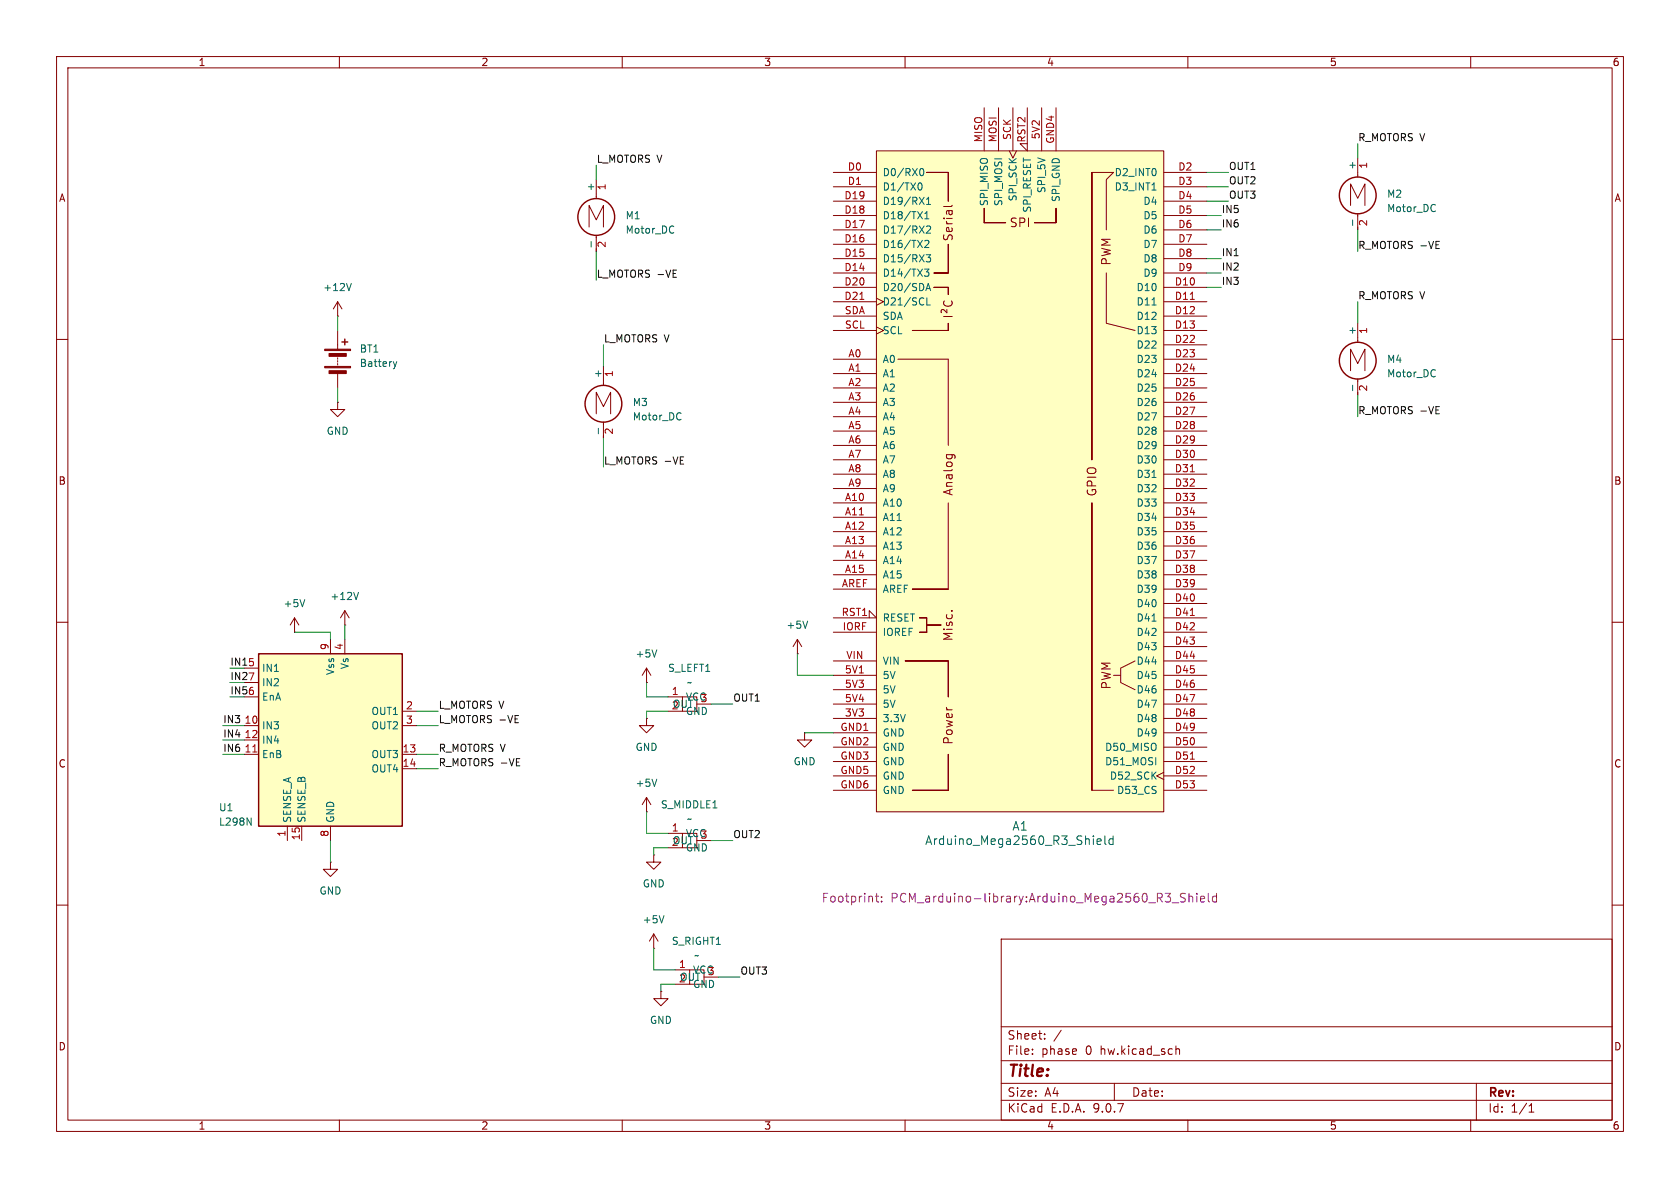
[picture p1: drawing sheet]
<svg xmlns="http://www.w3.org/2000/svg" width="297mm" height="210mm" viewBox="0 0 297 210" stroke-linecap="round" stroke-linejoin="round" font-family="sans-serif">
<g fill="none" stroke="#840000" stroke-width=".18">
<path d="M10 10h277v190h-277zM12 12h273v186h-273zM60 10v2M110 10v2M160 10v2M210 10v2M260 10v2M10 60h2M285 60h2M10 110h2M285 110h2M142.2 129.5v1.3h1.3l-1.3 1.3-1.2-1.3h1.2"/>
<path d="M142.2 129.5h.1M10 160h2M177 166h108v32h-108zM285 160h2M60 198v2M110 198v2M160 198v2M177 194.5h108M177 191.5h108M177 187.5h108M177 181.5h108M182.5 186.3v.1"/>
<path d="M182.5 185.5v.1M184.7 183.6v.1M184.7 182.8v.1M187.6 182.1l-1.3 2M197 191.5v3M207.9 184.9v1.5M207.9 185.5l.2-.1 .4 .1v.9M210 198v2M260 198v2M261 191.5v6.5M270.3 196.6h.9M270.3 195.5l.4-.4v1.5"/>
</g>
<path d="M154.9 26.7h50.8v116.8h-50.8z" fill="#ffffc2"/>
<g fill="none" stroke="#840000" stroke-width=".18">
<path d="M174 19.1v7.6M176.5 19.1v7.6M179.1 19.1v7.6M181.6 19.1v7.6l-1.3-1.3h1.3M184.1 19.1v7.6M186.7 19.1v7.6M147.3 30.5h7.6M147.3 33h7.6M147.3 35.6h7.6M147.3 38.1h7.6M154.9 26.7h50.8v116.8h-50.8zM163.8 30.5h3.8z"/>
<path d="M167.6 30.5v5.1zM168.3 36.3l-.2 .2h-1.3M174 36.8v2.6zM174 39.4h3.8zM178.4 26.7l.7 1.2 .6-1.2M182.9 39.4h3.8zM186.7 36.8v2.6zM193 30.5h3.8l-1.2 1.3v8.8M193 30.5v50.8zM205.7 30.5h7.7M205.7 33h7.7M205.7 35.6h7.7"/>
<path d="M205.7 38.1h7.7M147.3 40.6h7.6M147.3 43.2h7.6M147.3 45.7h7.6M147.3 48.3h7.6M147.3 50.8h7.6M147.3 53.3h7.6M147.3 55.9h7.6M147.3 58.4h7.6M154.9 52.7l1.3 .6-1.3 .7M154.9 57.8l1.3 .6-1.3 .7M161.3 58.4h6.3z"/>
<path d="M165.1 48.3h2.5zM165.1 50.8h2.5zM166.8 56h1.5M167 53.2a.61 .61 0 0 0 0 .8 .61 .61 0 0 0 .7 .1 .57 .57 0 0 0 .6-.3 .57 .57 0 0 0-.1-.6M167.4 54.7v.6l-.5-.5a.31 .31 0 0 0-.5 .1l.1 .4M167.6 43.2v5.1zM167.6 50.8v1.3zM167.6 57.2v1.2zM195.6 48.3v8.9l5.1 1.2M205.7 40.6h7.7M205.7 43.2h7.7M205.7 45.7h7.7"/>
<path d="M205.7 48.3h7.7M205.7 50.8h7.7M205.7 53.3h7.7M205.7 55.9h7.7M205.7 58.4h7.7M240 57.2v3.3M105.4 73.2v-3.9l1.3 2.6 1.2-2.6v3.9M106.7 64.8v3.3M106.7 74.6v2.9M147.3 63.5h7.6M147.3 66h7.6M147.3 68.6h7.6"/>
<path d="M147.3 71.1h7.6M147.3 73.7h7.6M147.3 76.2h7.6M147.3 78.7h7.6M158.7 63.5h8.9v15.2M205.7 63.5h7.7M205.7 66h7.7M205.7 68.6h7.7M205.7 71.1h7.7M205.7 73.7h7.7M205.7 76.2h7.7M205.7 78.7h7.7"/>
<path d="M205.7 61h7.7M238.8 65.5v-3.8l1.2 2.6 1.3-2.6v3.8M240 67v2.9M147.3 81.3h7.6M147.3 83.8h7.6M147.3 86.4h7.6M147.3 88.9h7.6M147.3 91.4h7.6M147.3 94h7.6M147.3 96.5h7.6M147.3 99.1h7.6M167.3 80.4h1.3l.2 .1"/>
<path d="M167.4 80.4l-.1 .1M167.6 88.9v15.2M168.3 80.4v.1M193 88.9v50.8zM205.7 81.3h7.7M205.7 83.8h7.7M205.7 86.4h7.7M205.7 88.9h7.7M205.7 91.4h7.7M205.7 94h7.7M205.7 96.5h7.7M205.7 99.1h7.7"/>
<path d="M114.3 118.1l-.8 1.3M114.3 118.1l.8 1.3M114.3 118.1v2.6M141 115.6h.1M141 113l-.8 1.3M141 113l.7 1.3M141 113v2.6M147.3 109.2h7.6l-1.2-1.2v1.2M147.3 119.4h7.6M147.3 101.6h7.6M147.3 104.1h7.6M147.3 111.8h7.6"/>
<path d="M147.3 116.8h7.6M160 116.8h7.6zM161.3 104.1h6.3zM162.6 109.2h1.2zM162.6 111.8h1.2zM163.8 109.2v2.6zM163.8 110.5h2.6zM167.6 116.8v6.4zM168.2 108h.1M196.8 119.4h1.3M200.7 116.8l-2.6 1.3v2.6l2.6 1.2M205.7 119.4h7.7"/>
<path d="M205.7 101.6h7.7M205.7 104.1h7.7M205.7 109.2h7.7M205.7 111.8h7.7M205.7 116.8h7.7M205.7 106.7h7.7M205.7 114.3h7.7M114.3 120.7h.1M118.1 123.2h2.5M118.1 125.7h2.5M120.6 123.2h2.6v2.5h-2.6zM123.2 124.5h2.5"/>
<path d="M147.3 139.7h7.6M147.3 121.9h7.6M147.3 124.5h7.6M147.3 127h7.6M147.3 129.5h7.6M147.3 132.1h7.6M147.3 134.6h7.6M147.3 137.2h7.6M161.3 139.7h6.3zM167.6 133.4v6.3zM193 139.7h3.8M205.7 136.5l-1.2 .7 1.2 .6"/>
<path d="M205.7 139.7h7.7M205.7 121.9h7.7M205.7 124.5h7.7M205.7 127h7.7M205.7 129.5h7.7M205.7 132.1h7.7M205.7 134.6h7.7M205.7 137.2h7.7M58.4 152.4v1.3h1.3l-1.3 1.2-1.3-1.2h1.3M58.4 152.4h.1M114.3 143.5h.1M114.3 141v2.5"/>
<path d="M114.3 141l-.8 1.2M114.3 141l.8 1.2"/>
</g>
<g fill="none" stroke="#006464" stroke-width=".18">
<path d="M162.5 32.4l.1-.1a.68 .68 0 0 1 .4 .7 .68 .68 0 0 1-.4 .6l-.1-.1M162.6 30l.3-.2a.68 .68 0 0 1 .4 .6 .68 .68 0 0 1-.4 .7l-.3-.3M163.5 38.7h.7M163.5 37.8l.4-.4v1.3M163.8 36.1h.7M163.8 35.2l.4-.3v1.2M203.7 33.6h.7M163.4 47.6h.8l-.4 .5 .4 .1v.5l-.2 .1-.6-.1M163.5 42.6l.5-.1 .2 .4-.8 .9h.8M163.7 51.4l.4-1.3 .4 1.3M163.7 45h.8l-.4 .5 .4 .1v.6l-.2 .1-.6-.1M163.8 40.1l.5-.2 .2 .4-.8 .9h.8"/>
<path d="M163.8 51h.6M163.9 52.6v1.3h.6M203.7 53.9h.7M105.8 75.7v1M120.3 73l.1 .1M120.4 74.1l-.1 .1M239.1 68.1v1M253.7 65.4v.1M253.7 66.5v.1M203.7 84.4h.7M116.1 114.9l-.4 1.2M142.8 109.8l-.4 1.3"/>
<path d="M203.7 109.8h.7M116.1 137.7l-.4 1.3M193.9 148.8l.8-.2-.1-.3h-.4l-.3 .2 .1 .7h.6M195.3 147.8v1.3l.2 .2M196.8 148.3h-.5l-.2 .3v.4l.1 .2h.6M196.8 147.8v1.5"/>
</g>
<path d="M152 52.9h.7M210.4 52.9h.8M210.4 83.4h.8M210.4 108.8h.8M210.4 134.2h.8" fill="none" stroke="#a90000" stroke-width=".18"/>
<g fill="none" stroke="#840084" stroke-width=".18">
<path d="M154.8 158.4h.5M155 157.9v1.3l.3 .2M155.8 159.3v.1M155.8 158.5v.1M207.2 159.6h1.2M209.6 158l-.6-.1-.2 .2v.4l.6 .3 .2 .4-.3 .2h-.6M210.2 158.6l.2-.2 .4 .1 .1 .9M210.2 157.9v1.5M211.6 157.9v.2M211.6 158.4v1M212.2 158.9l.8-.1-.1-.3-.4-.1-.3 .2 .1 .8h.6M213.6 157.9v1.3l.2 .2"/>
<path d="M215.1 158.5l-.5-.1-.3 .3v.5l.2 .2h.6M215.1 157.9v1.5"/>
</g>
<g fill="none" stroke="#840000" stroke-width=".25">
<circle cx="106.7" cy="71.4" r="3.3"/>
<circle cx="240" cy="63.8" r="3.3"/>
</g>
<path d="M45.7 115.6h25.4v30.5h-25.4z" fill="#ffffc2"/>
<g fill="none" stroke="#840000" stroke-width=".25">
<path d="M61 59.9v1.1M60.5 60.5h1M45.7 115.6h25.4v30.5h-25.4z"/>
<circle cx="105.4" cy="38.4" r="3.3"/>
<circle cx="240" cy="34.5" r="3.3"/>
</g>
<g fill="none" stroke="#840000" stroke-width=".18">
<path d="M105.4 31.8v3.3M238.8 36.3v-3.8l1.2 2.6 1.3-2.6v3.8M240 27.9v3.4M240 37.8v2.8M59.7 55.9h.1M59.7 53.3v2.6M59.7 58.4v3.3M59.7 53.3l-.8 1.3M59.7 53.3l.8 1.3M104.1 40.1v-3.8l1.3 2.6 1.3-2.6v3.8M105.4 41.6v2.9M59.7 71.1v1.3h1.3l-1.3 1.3-1.3-1.3h1.3"/>
<path d="M59.7 71.1h.1M59.7 63.2v.3M59.7 63.8v.2M59.7 64.3v.2M59.7 66v2.6M43.2 118.1h2.5M52.1 111.8h.1M52.1 109.2l-.8 1.3M52.1 109.2l.7 1.3M52.1 109.2v2.6M58.4 113v2.6M61 110.5h.1"/>
<path d="M61 108v2.5M61 113v2.6M61 108l-.8 1.2M61 108l.7 1.2M43.2 120.7h2.5M43.2 123.2h2.5M43.2 128.3h2.5M43.2 130.8h2.5M43.2 133.4h2.5M71.1 128.3h2.6M71.1 133.4h2.6M71.1 125.7h2.6"/>
<path d="M71.1 135.9h2.6M114.3 127v1.3h1.3l-1.3 1.2-1.3-1.2h1.3M114.3 127h.1M50.8 146.1v2.5M53.3 146.1v2.5M58.4 146.1v2.5M115.6 151.1v1.3h1.2l-1.2 1.3-1.3-1.3h1.3M115.6 151.1h.1M118.1 147.3h2.5M118.1 149.9h2.5M120.6 147.3h2.6v2.6h-2.6zM123.2 148.6h2.5"/>
<path d="M115.6 167.6h.1M115.6 165.1l-.8 1.3M115.6 165.1l.7 1.3M115.6 165.1v2.5M116.8 175.3v1.2h1.3l-1.3 1.3-1.2-1.3h1.2M116.8 175.3h.1M119.4 171.5h2.5M119.4 174h2.5M121.9 171.5h2.6v2.5h-2.6zM124.5 172.7h2.5"/>
</g>
<path d="M44.7 132.9h.7" fill="none" stroke="#a90000" stroke-width=".18"/>
<g fill="none" stroke="#006464" stroke-width=".18">
<path d="M239.1 38.9v1M253.7 36.2v.1M253.7 37.3h.1M62.1 50.1l-.4 1.3M104.5 42.7v1M119.1 40v.1M119.1 41.1v.1M69.5 63.9l.3 .9M69.8 64.8l-.1 .3M70.1 63.9l-.3 .9M53.9 106l-.4 1.3M63.4 104.7l-.4 1.3"/>
<path d="M43.7 144.6l.7 1.3v-1.3M117.4 161.9l-.4 1.2"/>
</g>
<g fill="#840000" stroke="#840000" stroke-width=".18">
<path d="M57.4 61.7h4.6v.3h-4.6z"/>
<path d="M57.4 64.8h4.6v.2h-4.6z"/>
<path d="M58.2 62.5h3v.5h-3z"/>
<path d="M58.2 65.5h3v.5h-3z"/>
</g>
<path d="M119 49h.6M119 47.7h.6M253.9 43.9h.6M253.9 42.7h.6M253.9 73.1h.6M253.9 71.9h.6M120.3 82h.6M120.3 80.8h.6M91.1 127.8h.6M91.1 126.5h.6M91.3 135.4h.6M91.3 134.1h.6" fill="none" stroke="#0f0f0f" stroke-width=".18"/>
<g fill="none" stroke="#009600" stroke-width=".18">
<path d="M105.4 29.2v2.6M213.4 30.5h3.8M213.4 35.6h3.8M213.4 38.1h2.5M213.4 33h3.8M240 25.4v2.5M59.7 55.9v2.5M105.4 44.5v5M213.4 45.7h2.5M213.4 40.6h2.5M213.4 48.3h2.5M213.4 50.8h2.5"/>
<path d="M240 40.6v3.9M240 53.3v3.9M59.7 68.6v2.5M106.7 61v3.8M106.7 77.5v5.1M240 69.9v3.8M52.1 111.8h6.3v1.2M61 110.5v2.5M141 115.6v3.8h6.3M39.4 133.4h3.8M39.4 128.3h3.8M39.4 130.8h3.8"/>
<path d="M73.7 133.4h3.8M73.7 128.3h3.8M73.7 125.7h3.8M73.7 135.9h3.8M114.3 120.7v2.5h3.8M118.1 125.7h-3.8v1.3M125.7 124.5h3.8M142.2 129.5h5.1M58.4 148.6v3.8M114.3 143.5v3.8h3.8M118.1 149.9h-2.5v1.2M125.7 148.6h3.8"/>
<path d="M115.6 167.6v3.9h3.8M119.4 174h-2.6v1.3M127 172.7h3.8"/>
</g>
<text font-size="2.8" fill="#840000" x="178" y="190.9">Title:</text>
<g font-size="2.1" fill="#840000">
<text x="178.4" y="40.4">SPI</text>
<text x="168.6" y="42.7" transform="rotate(-90 168.6 42.7)">Serial</text>
<text x="196.6" y="47" transform="rotate(-90 196.6 47)">PWM</text>
<text x="168.6" y="87.7" transform="rotate(-90 168.6 87.7)">Analog</text>
<text x="194" y="87.9" transform="rotate(-90 194 87.9)">GPIO</text>
<text x="168.6" y="113.4" transform="rotate(-90 168.6 113.4)">Misc.</text>
<text x="196.6" y="122" transform="rotate(-90 196.6 122)">PWM</text>
<text x="168.6" y="131.7" transform="rotate(-90 168.6 131.7)">Power</text>
<text x="178" y="184">Sheet:</text>
<text x="178" y="186.7">File:</text>
<text x="184.1" y="186.7">phase</text>
<text x="192" y="186.7">0</text>
<text x="194.7" y="186.7">hw.kicad_sch</text>
<text x="178" y="196.9">KiCad</text>
<text x="178" y="194.1">Size:</text>
<text x="184.7" y="194.1">A4</text>
<text x="185.7" y="196.9">E.D.A.</text>
<text x="193.3" y="196.9">9.0.7</text>
<text x="200" y="194.1">Date:</text>
<text x="263" y="194.3">Rev:</text>
<text x="263" y="196.9">Id:</text>
<text x="267.1" y="196.9">1/1</text>
</g>
<g font-size="2.1" fill="#006464">
<text x="163.5" y="149.6">Arduino_Mega2560_R3_Shield</text>
<text x="178.9" y="147">A1</text>
</g>
<g font-size="2.1" fill="#840084">
<text x="145.2" y="159.7">Footprint:</text>
<text x="157.4" y="159.7">PCM_arduino-library:Arduino_Mega2560_R3_Shield</text>
</g>
<g font-size="1.8" fill="#840000">
<text x="35" y="11.9">1</text>
<text x="85" y="11.9">2</text>
<text x="135" y="11.9">3</text>
<text x="185" y="11.9">4</text>
<text x="235" y="11.9">5</text>
<text x="285" y="11.9">6</text>
<text x="10.3" y="35.9">A</text>
<text x="285.3" y="35.9">A</text>
<text x="10.3" y="85.9">B</text>
<text x="285.3" y="85.9">B</text>
<text x="10.3" y="135.9">C</text>
<text x="285.3" y="135.9">C</text>
<text x="10.3" y="185.9">D</text>
<text x="285.3" y="185.9">D</text>
<text x="35" y="199.9">1</text>
<text x="85" y="199.9">2</text>
<text x="135" y="199.9">3</text>
<text x="185" y="199.9">4</text>
<text x="235" y="199.9">5</text>
<text x="285" y="199.9">6</text>
</g>
<g font-size="1.8" fill="#0f0f0f">
<text x="105.4" y="28.9">L_MOTORS V</text>
<text x="240" y="25.1">R_MOTORS V</text>
<text x="217.2" y="32.7">OUT2</text>
<text x="217.2" y="30.1">OUT1</text>
<text x="217.2" y="35.2">OUT3</text>
<text x="215.9" y="40.3">IN6</text>
<text x="215.9" y="37.8">IN5</text>
<text x="215.9" y="45.4">IN1</text>
<text x="215.9" y="47.9">IN2</text>
<text x="240" y="44.1">R_MOTORS -VE</text>
<text x="105.4" y="49.2">L_MOTORS -VE</text>
<text x="215.9" y="50.5">IN3</text>
<text x="240" y="53">R_MOTORS V</text>
<text x="106.7" y="60.6">L_MOTORS V</text>
<text x="240" y="73.3">R_MOTORS -VE</text>
<text x="106.7" y="82.2">L_MOTORS -VE</text>
<text x="43.7" y="117.9">5</text>
<text x="43.7" y="120.4">7</text>
<text x="43.7" y="122.9">6</text>
<text x="77.5" y="125.4">L_MOTORS V</text>
<text x="129.5" y="124.1">OUT1</text>
<text x="39.4" y="130.5">IN4</text>
<text x="39.4" y="127.9">IN3</text>
<text x="77.5" y="127.9">L_MOTORS -VE</text>
<text x="39.4" y="133">IN6</text>
<text x="77.5" y="133">R_MOTORS V</text>
<text x="77.5" y="135.5">R_MOTORS -VE</text>
<text x="129.5" y="148.2">OUT2</text>
<text x="130.8" y="172.4">OUT3</text>
</g>
<g font-size="1.8" fill="#a90000">
<text x="173.7" y="25.3" transform="rotate(-90 173.7 25.3)">MISO</text>
<text x="176.3" y="25.3" transform="rotate(-90 176.3 25.3)">MOSI</text>
<text x="178.8" y="24.8" transform="rotate(-90 178.8 24.8)">SCK</text>
<text x="181.4" y="25.3" transform="rotate(-90 181.4 25.3)">RST2</text>
<text x="183.9" y="24.7" transform="rotate(-90 183.9 24.7)">5V2</text>
<text x="186.4" y="25.5" transform="rotate(-90 186.4 25.5)">GND4</text>
<text x="242" y="29.9" transform="rotate(-90 242 29.9)">1</text>
<text x="107.4" y="33.7" transform="rotate(-90 107.4 33.7)">1</text>
<text x="149.2" y="35.3">D19</text>
<text x="149.8" y="30.2">D0</text>
<text x="149.8" y="32.8">D1</text>
<text x="208.2" y="30.2">D2</text>
<text x="208.2" y="32.8">D3</text>
<text x="208.2" y="35.3">D4</text>
<text x="149.2" y="37.8">D18</text>
<text x="149.2" y="40.4">D17</text>
<text x="208.2" y="37.8">D5</text>
<text x="208.2" y="40.4">D6</text>
<text x="242" y="40.1" transform="rotate(-90 242 40.1)">2</text>
<text x="107.4" y="43.9" transform="rotate(-90 107.4 43.9)">2</text>
<text x="149.2" y="42.9">D16</text>
<text x="149.2" y="45.5">D15</text>
<text x="208.2" y="42.9">D7</text>
<text x="208.2" y="45.5">D8</text>
<text x="149.2" y="48">D14</text>
<text x="149.2" y="50.5">D20</text>
<text x="149.2" y="53.1">D21</text>
<text x="207.6" y="50.5">D10</text>
<text x="207.6" y="53.1">D11</text>
<text x="208.2" y="48">D9</text>
<text x="149.2" y="55.6">SDA</text>
<text x="149.3" y="58.2">SCL</text>
<text x="207.6" y="55.6">D12</text>
<text x="207.6" y="58.2">D13</text>
<text x="242" y="59.1" transform="rotate(-90 242 59.1)">1</text>
<text x="149.9" y="63.2">A0</text>
<text x="149.9" y="65.8">A1</text>
<text x="207.6" y="60.7">D22</text>
<text x="207.6" y="63.2">D23</text>
<text x="207.6" y="65.8">D24</text>
<text x="108.7" y="66.7" transform="rotate(-90 108.7 66.7)">1</text>
<text x="149.9" y="68.3">A2</text>
<text x="149.9" y="70.9">A3</text>
<text x="207.6" y="68.3">D25</text>
<text x="207.6" y="70.9">D26</text>
<text x="242" y="69.3" transform="rotate(-90 242 69.3)">2</text>
<text x="108.7" y="76.9" transform="rotate(-90 108.7 76.9)">2</text>
<text x="149.9" y="73.4">A4</text>
<text x="149.9" y="75.9">A5</text>
<text x="207.6" y="73.4">D27</text>
<text x="207.6" y="75.9">D28</text>
<text x="149.9" y="78.5">A6</text>
<text x="149.9" y="81">A7</text>
<text x="149.9" y="83.6">A8</text>
<text x="207.6" y="78.5">D29</text>
<text x="207.6" y="81">D30</text>
<text x="207.6" y="83.6">D31</text>
<text x="149.3" y="88.6">A10</text>
<text x="149.9" y="86.1">A9</text>
<text x="207.6" y="86.1">D32</text>
<text x="207.6" y="88.6">D33</text>
<text x="149.3" y="91.2">A11</text>
<text x="149.3" y="93.7">A12</text>
<text x="207.6" y="91.2">D34</text>
<text x="207.6" y="93.7">D35</text>
<text x="149.3" y="96.3">A13</text>
<text x="149.3" y="98.8">A14</text>
<text x="149.3" y="101.3">A15</text>
<text x="207.6" y="96.3">D36</text>
<text x="207.6" y="98.8">D37</text>
<text x="207.6" y="101.3">D38</text>
<text x="148.7" y="103.9">AREF</text>
<text x="207.6" y="103.9">D39</text>
<text x="207.6" y="106.4">D40</text>
<text x="148.7" y="109">RST1</text>
<text x="148.9" y="111.5">IORF</text>
<text x="207.6" y="109">D41</text>
<text x="207.6" y="111.5">D42</text>
<text x="58.2" y="115" transform="rotate(-90 58.2 115)">9</text>
<text x="60.7" y="115" transform="rotate(-90 60.7 115)">4</text>
<text x="149.3" y="119.1">5V1</text>
<text x="149.5" y="116.6">VIN</text>
<text x="207.6" y="114">D43</text>
<text x="207.6" y="116.6">D44</text>
<text x="207.6" y="119.1">D45</text>
<text x="71.7" y="125.5">2</text>
<text x="118.7" y="122.9">1</text>
<text x="123.8" y="124.2">3</text>
<text x="149.3" y="121.7">5V3</text>
<text x="149.3" y="124.2">5V4</text>
<text x="207.6" y="121.7">D46</text>
<text x="207.6" y="124.2">D47</text>
<text x="43.1" y="128">10</text>
<text x="43.1" y="130.6">12</text>
<text x="71.7" y="128">3</text>
<text x="148.5" y="129.3">GND1</text>
<text x="148.5" y="131.8">GND2</text>
<text x="149.3" y="126.7">3V3</text>
<text x="207.6" y="126.7">D48</text>
<text x="207.6" y="129.3">D49</text>
<text x="207.6" y="131.8">D50</text>
<text x="43.1" y="133.1">11</text>
<text x="71.1" y="133.1">13</text>
<text x="71.1" y="135.6">14</text>
<text x="148.5" y="134.4">GND3</text>
<text x="148.5" y="136.9">GND5</text>
<text x="207.6" y="134.4">D51</text>
<text x="207.6" y="136.9">D52</text>
<text x="148.5" y="139.4">GND6</text>
<text x="207.6" y="139.4">D53</text>
<text x="50.5" y="148" transform="rotate(-90 50.5 148)">1</text>
<text x="53.1" y="148.6" transform="rotate(-90 53.1 148.6)">15</text>
<text x="58.2" y="148" transform="rotate(-90 58.2 148)">8</text>
<text x="118.7" y="147.1">1</text>
<text x="123.8" y="148.3">3</text>
<text x="119.9" y="171.2">1</text>
<text x="125" y="172.5">3</text>
</g>
<g font-size="1.8" fill="#006464">
<text x="105.2" y="33.9" transform="rotate(-90 105.2 33.9)">+</text>
<text x="156" y="31.3">D0/RX0</text>
<text x="156" y="33.9">D1/TX0</text>
<text x="179.9" y="35.7" transform="rotate(-90 179.9 35.7)">SPI_SCK</text>
<text x="185" y="34.2" transform="rotate(-90 185 34.2)">SPI_5V</text>
<text x="187.6" y="35.8" transform="rotate(-90 187.6 35.8)">SPI_GND</text>
<text x="197" y="31.3">D2_INT0</text>
<text x="197" y="33.9">D3_INT1</text>
<text x="239.8" y="30.1" transform="rotate(-90 239.8 30.1)">+</text>
<text x="245.1" y="35.2">M2</text>
<text x="110.5" y="39">M1</text>
<text x="110.5" y="41.5">Motor_DC</text>
<text x="156" y="36.4">D19/RX1</text>
<text x="156" y="39">D18/TX1</text>
<text x="156" y="41.5">D17/RX2</text>
<text x="174.9" y="36.5" transform="rotate(-90 174.9 36.5)">SPI_MISO</text>
<text x="177.4" y="36.5" transform="rotate(-90 177.4 36.5)">SPI_MOSI</text>
<text x="182.5" y="37.7" transform="rotate(-90 182.5 37.7)">SPI_RESET</text>
<text x="202" y="36.4">D4</text>
<text x="202" y="39">D5</text>
<text x="202" y="41.5">D6</text>
<text x="245.1" y="37.7">Motor_DC</text>
<text x="156" y="44">D16/TX2</text>
<text x="156" y="46.6">D15/RX3</text>
<text x="202" y="44">D7</text>
<text x="202" y="46.6">D8</text>
<text x="57" y="51.7">+12V</text>
<text x="156" y="49.1">D14/TX3</text>
<text x="156" y="51.7">D20/SDA</text>
<text x="200.8" y="51.7">D10</text>
<text x="202" y="49.1">D9</text>
<text x="156" y="54.2">D21/SCL</text>
<text x="156" y="56.7">SDA</text>
<text x="156" y="59.3">SCL</text>
<text x="200.8" y="54.2">D11</text>
<text x="200.8" y="56.7">D12</text>
<text x="200.8" y="59.3">D13</text>
<text x="239.8" y="59.3" transform="rotate(-90 239.8 59.3)">+</text>
<text x="63.5" y="62.5">BT1</text>
<text x="63.5" y="65.1">Battery</text>
<text x="156" y="64.4">A0</text>
<text x="200.8" y="61.8">D22</text>
<text x="200.8" y="64.4">D23</text>
<text x="245.1" y="64.4">M4</text>
<text x="106.4" y="66.9" transform="rotate(-90 106.4 66.9)">+</text>
<text x="111.8" y="72">M3</text>
<text x="156" y="66.9">A1</text>
<text x="156" y="69.4">A2</text>
<text x="156" y="72">A3</text>
<text x="200.8" y="66.9">D24</text>
<text x="200.8" y="69.4">D25</text>
<text x="200.8" y="72">D26</text>
<text x="245.1" y="66.9">Motor_DC</text>
<text x="57.7" y="77.1">GND</text>
<text x="111.8" y="74.5">Motor_DC</text>
<text x="156" y="74.5">A4</text>
<text x="156" y="77.1">A5</text>
<text x="200.8" y="74.5">D27</text>
<text x="200.8" y="77.1">D28</text>
<text x="156" y="79.6">A6</text>
<text x="156" y="82.1">A7</text>
<text x="200.8" y="79.6">D29</text>
<text x="200.8" y="82.1">D30</text>
<text x="156" y="84.7">A8</text>
<text x="156" y="87.2">A9</text>
<text x="156" y="89.8">A10</text>
<text x="200.8" y="84.7">D31</text>
<text x="200.8" y="87.2">D32</text>
<text x="200.8" y="89.8">D33</text>
<text x="156" y="92.3">A11</text>
<text x="156" y="94.8">A12</text>
<text x="200.8" y="92.3">D34</text>
<text x="200.8" y="94.8">D35</text>
<text x="156" y="97.4">A13</text>
<text x="156" y="99.9">A14</text>
<text x="200.8" y="97.4">D36</text>
<text x="200.8" y="99.9">D37</text>
<text x="50" y="107.5">+5V</text>
<text x="58.3" y="106.3">+12V</text>
<text x="156" y="102.5">A15</text>
<text x="156" y="105">AREF</text>
<text x="200.8" y="102.5">D38</text>
<text x="200.8" y="105">D39</text>
<text x="200.8" y="107.5">D40</text>
<text x="138.9" y="111.4">+5V</text>
<text x="156" y="110.1">RESET</text>
<text x="156" y="112.6">IOREF</text>
<text x="200.8" y="110.1">D41</text>
<text x="200.8" y="112.6">D42</text>
<text x="46.2" y="119">IN1</text>
<text x="59.3" y="119.4" transform="rotate(-90 59.3 119.4)">Vss</text>
<text x="61.8" y="118.4" transform="rotate(-90 61.8 118.4)">Vs</text>
<text x="112.3" y="116.4">+5V</text>
<text x="118" y="119">S_LEFT1</text>
<text x="156" y="117.7">VIN</text>
<text x="200.8" y="115.2">D43</text>
<text x="200.8" y="117.7">D44</text>
<text x="46.2" y="121.5">IN2</text>
<text x="46.2" y="124.1">EnA</text>
<text x="118.7" y="125.5">2</text>
<text x="118.9" y="125.3">OUT</text>
<text x="121.2" y="124.1">VCC</text>
<text x="121.4" y="121.5">~</text>
<text x="156" y="120.2">5V</text>
<text x="156" y="122.8">5V</text>
<text x="156" y="125.3">5V</text>
<text x="200.8" y="120.2">D45</text>
<text x="200.8" y="122.8">D46</text>
<text x="200.8" y="125.3">D47</text>
<text x="46.2" y="129.1">IN3</text>
<text x="46.2" y="131.7">IN4</text>
<text x="65.6" y="126.6">OUT1</text>
<text x="65.6" y="129.1">OUT2</text>
<text x="121.2" y="126.6">GND</text>
<text x="156" y="127.9">3.3V</text>
<text x="156" y="130.4">GND</text>
<text x="200.8" y="127.9">D48</text>
<text x="200.8" y="130.4">D49</text>
<text x="46.2" y="134.2">EnB</text>
<text x="65.6" y="134.2">OUT3</text>
<text x="65.6" y="136.8">OUT4</text>
<text x="112.3" y="132.9">GND</text>
<text x="140.2" y="135.5">GND</text>
<text x="156" y="132.9">GND</text>
<text x="156" y="135.5">GND</text>
<text x="195.3" y="132.9">D50_MISO</text>
<text x="195.3" y="135.5">D51_MOSI</text>
<text x="38.6" y="143.6">U1</text>
<text x="112.3" y="139.3">+5V</text>
<text x="116.7" y="143.1">S_MIDDLE1</text>
<text x="156" y="138">GND</text>
<text x="156" y="140.6">GND</text>
<text x="196.1" y="138">D52_SCK</text>
<text x="197.4" y="140.6">D53_CS</text>
<text x="38.6" y="146.2">L298N</text>
<text x="51.7" y="145.5" transform="rotate(-90 51.7 145.5)">SENSE_A</text>
<text x="54.2" y="145.5" transform="rotate(-90 54.2 145.5)">SENSE_B</text>
<text x="59.3" y="145.5" transform="rotate(-90 59.3 145.5)">GND</text>
<text x="118.7" y="149.6">2</text>
<text x="118.9" y="149.5">OUT</text>
<text x="121.2" y="148.2">VCC</text>
<text x="121.4" y="145.6">~</text>
<text x="121.2" y="150.7">GND</text>
<text x="56.4" y="158.3">GND</text>
<text x="113.5" y="157.1">GND</text>
<text x="113.5" y="163.4">+5V</text>
<text x="118.7" y="167.2">S_RIGHT1</text>
<text x="119.9" y="173.7">2</text>
<text x="120.1" y="173.6">OUT</text>
<text x="122.4" y="172.3">VCC</text>
<text x="122.6" y="169.8">~</text>
<text x="122.4" y="174.9">GND</text>
<text x="114.8" y="181.2">GND</text>
</g>
<g font-size="1.8" fill="#009600">
<text x="40.6" y="117.8">IN1</text>
<text x="40.6" y="122.8">IN5</text>
<text x="40.6" y="120.3">IN2</text>
</g>
</svg>
